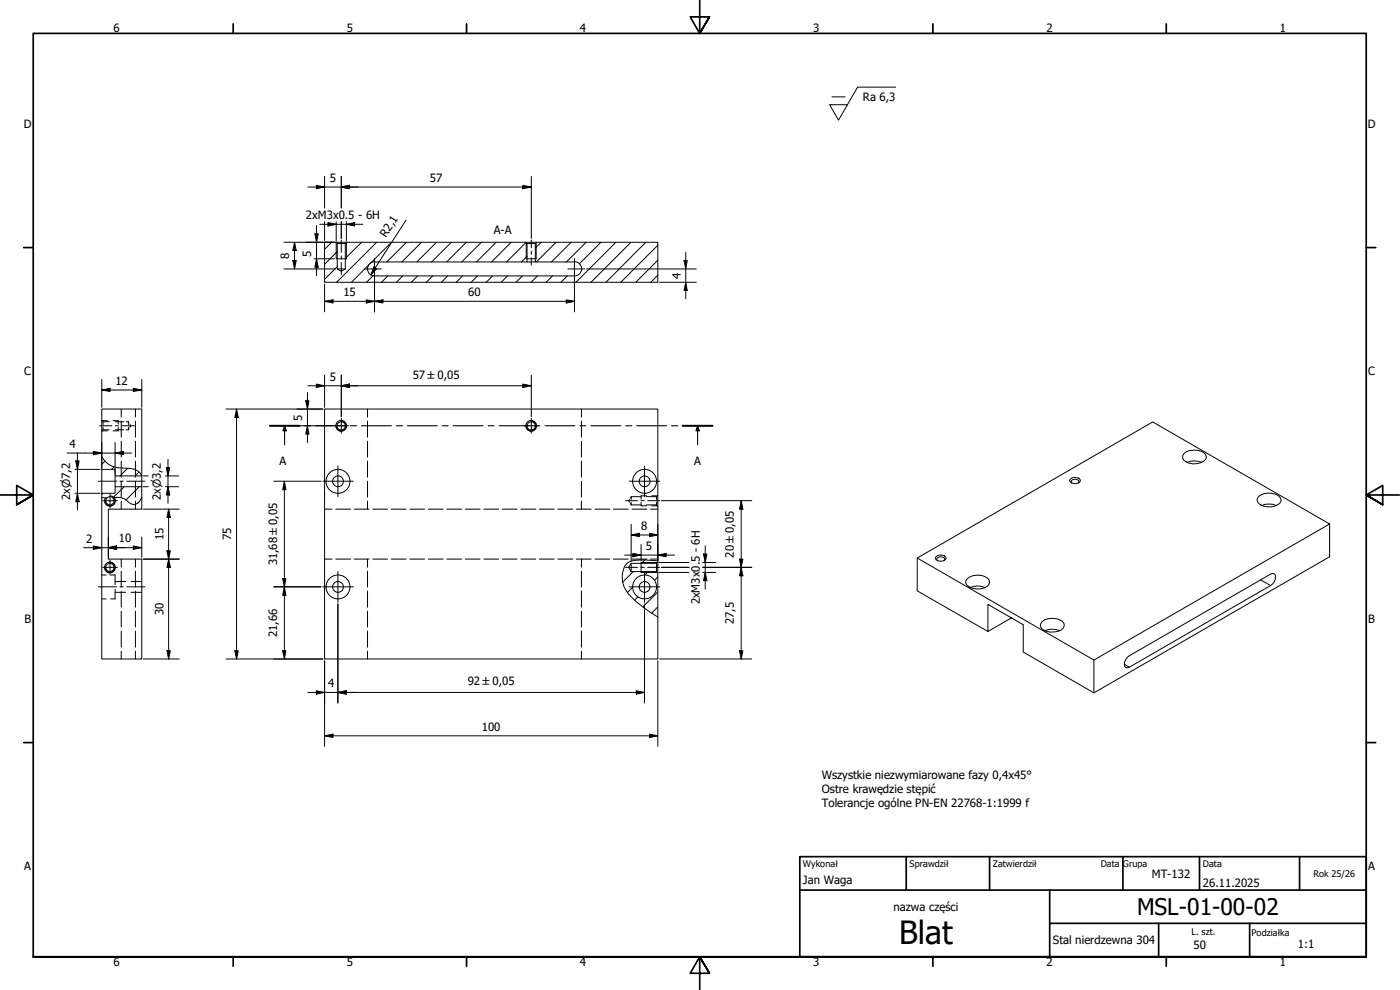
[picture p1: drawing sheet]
<svg xmlns="http://www.w3.org/2000/svg" width="420mm" height="297mm" viewBox="0 0 420 297" stroke-linecap="round" stroke-linejoin="round" font-family="sans-serif">
<!-- layer: Hatch (ISO) -->
<g fill="none" stroke="#000" stroke-width=".3">
<path d="M99.6 72.7l-2.2 2.1M101.2 80l-3.8 3.8M101.2 75.5l-3.8 3.8M108.5 72.7l-4.9 4.8M110.7 79.4l-5.2 5.3M113 72.7l-12 12M117.5 72.7l-6.6 6.5M122 72.7l-5.9 5.9M126.5 72.7l-5.9 5.9M131 72.7l-5.9 5.9M135.4 72.7l-5.9 5.9M140 72.7l-6 5.9"/>
<path d="M144.5 72.7l-5.9 5.9M148.9 72.7l-5.9 5.9M153.4 72.7l-5.9 5.9M157.9 72.8l-5.9 5.8M158.2 76.9l-1.7 1.7M162.4 72.7l-1.7 1.7M166.9 72.7l-5.9 5.9M171.4 72.7l-5.9 5.9M175.9 72.7l-5.9 5.9M180.3 72.7l-6.4 6.5M184.8 72.7l-12 12M189.4 72.7l-12 12"/>
<path d="M193.8 72.7l-11.9 12M197.4 78.1l-6.6 6.6M197.4 73.6l-11.1 11.1M112 82.7l-2 2M116.4 82.8l-1.9 1.9M120.8 82.8l-1.8 1.9M125.3 82.8l-1.9 1.9M129.9 82.8l-1.9 1.9M134.4 82.8l-1.9 1.9M138.8 82.8l-1.9 1.9M143.3 82.8l-1.9 1.9M147.8 82.8l-1.9 1.9"/>
<path d="M152.3 82.8l-1.9 1.9M156.8 82.8l-1.9 1.9M161.3 82.8l-1.9 1.9M165.8 82.8l-1.9 1.9M170.2 82.8l-1.9 1.9M197.4 82.5l-2.1 2.2M31.5 138.4l-1 .9M30.8 148l-.3 .3M34.2 140.1l-.7 .7M37.3 146l-3.3 3.3M38.3 140.5l-2.3 2.3M41.7 141.6l-1.2 1.2"/>
<path d="M41.8 146l-4 4M41.8 150.5l-.5 .5M189.9 176.2l-1.6 1.5M190.1 171.5l-3.2 3.2M191.5 179.1l-1.1 1M193.5 168l-1 1M194.6 171.5l-1.1 1.1M197.4 177.6l-4.5 4.5M197.4 173.1l-1 1.1M197.4 182.1l-1.8 1.8"/>
</g>
<!-- layer: Break Line (ISO) -->
<path d="M30.5 137.1a6.8 6.8 0 0 0 6.5 3.3 6.3 6.3 0 0 1 4.6 1.1l.9 1.2M30.5 149.3l1.6 .1M42.5 149.3a2.44 2.44 0 0 1-3.7 1.6 4.7 4.7 0 0 0-5-1.6M197.4 168.3l-6.3-.2a3.9 3.9 0 0 0-4.2 3.7 7.6 7.6 0 0 0 2.6 7.3 37.5 37.5 0 0 0 7.9 6.1" fill="none" stroke="#000" stroke-width=".3"/>
<!-- layer: Hidden (ISO) -->
<g fill="none" stroke="#000" stroke-width=".3">
<path d="M30.5 126.1l.2 .2M30.7 126.2h1.6M30.8 126.4l.1 .1M30.9 126.5v.9M30.9 128.2v.8M30.9 129l-.1 .1M30.9 129h1.9M30.9 126.5h1.9M32.3 129.3l-1.8 .1M33.9 126.2h1.6v1M34.6 129h2.5M34.6 126.5h2.5"/>
<path d="M35.5 128.3v1h-1.6M36.4 122.7v2.4M36.4 126.4v4.8M36.4 132.4v4.7M36.4 138.4v4.8M37.8 129h.7M37.8 126.5h.7M38.5 126.5v.9M38.5 128.2v.8M38.5 126.5l.2 .4M38.7 128.6l-.2 .4M39 127.4l.2 .3-.2 .5"/>
<path d="M40.6 122.7v2.4M40.6 126.4v4.8M40.6 132.4v4.7M40.6 138.4v4.8M110.3 122.7v2.4M110.3 126.4v4.8M110.3 132.4v4.7M110.3 138.4v4.8M174.5 122.7v2.4M174.5 126.4v4.8M174.5 132.4v4.7M174.5 138.4v4.8"/>
<path d="M36.4 144.4v4.7M36.4 150.4v2.4M40.6 144.4v4.7M40.6 150.4v2.4M97.4 152.8h2.2M100.8 152.8h4.4M106.3 152.8h4.4M110.3 144.4v4.7M110.3 150.4v2.4M111.9 152.8h4.4M117.4 152.8h4.5M123 152.8h4.4"/>
<path d="M128.5 152.8h4.5M134.1 152.8h4.5M139.6 152.8h4.5M145.2 152.8h4.5M150.7 152.8h4.5M156.3 152.8h4.5M161.9 152.8h4.4M167.4 152.8h4.5M173 152.8h4.4M174.5 144.4v4.7M174.5 150.4v2.4M178.6 152.8h4.4"/>
<path d="M184.1 152.8h4.4M188.9 149.8l-.2 .4 .2 .5M189.2 151.1l.2 .4M189.4 150.7v.8M189.4 151.5h3.1M189.4 149l-.2 .5M189.7 152.8h4.4M192.4 150.7v1.1h1.7M192.5 149h-3.1v.8M194 149h3M194 151.5h3M194.1 148.8h-1.7v1"/>
<path d="M195.2 152.8h2.2M195.6 151.8l1.8 .1M197 150.7v.8M197 151.5l.2 .1M197.2 148.9l-.2 .9M197.4 148.6l-1.8 .2M30.5 179.7h1.4M30.5 172.5h1.4M33.2 172.5h1.3v2.9M34.5 176.8v2.9h-1.3M34.5 177.7h3.2M34.5 174.5h3.2"/>
<path d="M36.4 167.8v2.4M36.4 171.4v4.7M36.4 177.3v4.9M39.3 177.7h3.2M39.3 174.5h3.2M40.6 167.8v2.4M40.6 171.4v4.7M40.6 177.3v4.9M97.4 167.8h2.2M100.8 167.8h4.4M106.3 167.8h4.4M110.3 167.8v2.4"/>
<path d="M110.3 171.4v4.7M110.3 177.3v4.9M111.9 167.8h4.4M117.4 167.8h4.5M123 167.8h4.4M128.5 167.8h4.5M134.1 167.8h4.5M139.6 167.8h4.5M145.2 167.8h4.5M150.7 167.8h4.5M156.3 167.8h4.5M161.9 167.8h4.4"/>
<path d="M167.4 167.8h4.5M173 167.8h4.4M174.5 167.8v2.4M174.5 171.4v4.7M174.5 177.3v4.9M178.6 167.8h4.4M184.1 167.8h4.4M189.7 167.8h4.4M195.2 167.8h2.2M36.4 183.4v4.7M36.4 189.3v4.9M36.4 195.4v2.3"/>
<path d="M40.6 183.4v4.7M40.6 189.3v4.9M40.6 195.4v2.3M110.3 183.4v4.7M110.3 189.3v4.9M110.3 195.4v2.3M174.5 183.4v4.7M174.5 189.3v4.9M174.5 195.4v2.3"/>
</g>
<!-- layer: Visible (ISO) -->
<g fill="none" stroke="#000" stroke-width=".3">
<path d="M100.8 72.7h3.3M100.9 77.6h3M101.2 73.1h2.4M112.4 78.6h45.8v-5.5l-.4-.4h-53.7l-.5 .4v7.6l-1.2 .7-1.2-.7v-7.6l-.4-.4h-3.4v12h100v-12h-36.4l-.3 .4v5.5h11.7M112.4 78.5a2.13 2.13 0 0 0-2.1 2.2 2.13 2.13 0 0 0 2.1 2.1h60a2.13 2.13 0 0 0 2.2-2.1 2.13 2.13 0 0 0-2.2-2.2M157.8 72.7h3.2M157.9 77.6h3M158.2 78.6h2.5M158.2 73.1h2.5M101.2 80.7h2.4M30.5 122.7h12v20.1h-8v-2h-4zM97.4 122.7h100v45.9l-.4 .4h-7.6l-.7 1.2 .7 1.3h7.6l.4 .4v25.8h-100z"/>
<path d="M355.3 136.1a5.4 5.4 0 0 1 6.1-.2l.5 .6a1.76 1.76 0 0 1-1.6 2.4 5.1 5.1 0 0 1-5.1-.9l-.3-.7zM356.2 138.7a5.8 5.8 0 0 1 4.5 0M30.5 140.8v56.9h12v-29.9h-10v-15h10v-6.8h-8v2h-4M34.3 149.3a1.62 1.62 0 0 1-1.2 2.6 1.62 1.62 0 0 1-1.5-2.5M34.5 142.8v3.2M42.5 142.8v3.2M321.2 143.8a2.09 2.09 0 0 1 3 .1v.4a1.95 1.95 0 0 1-3.2 0zM321.6 145l-.2-.4a1.34 1.34 0 0 1 1.2-.8 1.34 1.34 0 0 1 1.2 .8l-.1 .4M377.8 149a4.9 4.9 0 0 1 6.5 .5 1.76 1.76 0 0 1-1.6 2.3 5.4 5.4 0 0 1-5.1-.9l-.3-.6v-.7zM378.7 151.7a5.8 5.8 0 0 1 4.4 0M399 157.2l-53.1-30.6-70.6 40.8 53 30.6 70.7-40.8v9.9l-70.7 40.8-21.2-12.3v-8.2l-10.6-6.1v8.2l7-4.1M189.4 169v2.5"/>
<path d="M192.4 168.8v3M197 169v2.5M197.4 168.6v3.3M275.3 167.4v9.9l21.2 12.2M280.9 167.1a2.29 2.29 0 0 1 3 .1v.4a1.94 1.94 0 0 1-3.2-.1zM281.4 168.2l-.3-.4a1.39 1.39 0 0 1 1.3-.7 1.39 1.39 0 0 1 1.2 .7l-.3 .4M290.3 173.6a5 5 0 0 1 6.6 .4 1.89 1.89 0 0 1-1.6 2.5 4.5 4.5 0 0 1-5.5-1.6l.1-.7zM291.2 176.3a5.8 5.8 0 0 1 4.5 0M312.7 186.5a5.4 5.4 0 0 1 6.1-.1 1.53 1.53 0 0 1-.2 2.6 5.4 5.4 0 0 1-6.1-.5l-.3-.7 .1-.6zM313.6 189.2a5.8 5.8 0 0 1 4.4 0M328.3 198v9.9M338.3 197.2l43-24.9 1.1-.2a2.51 2.51 0 0 1-1.1 3.6l-42.4 24.5-.6 .2-.4-.1a2.07 2.07 0 0 1 .4-3.1z"/>
<circle cx="102.4" cy="127.8" r="1.62"/>
<circle cx="102.4" cy="127.8" r="1.24"/>
<circle cx="159.4" cy="127.8" r="1.62"/>
<circle cx="159.4" cy="127.8" r="1.24"/>
<circle cx="33" cy="150.3" r="1.24"/>
<circle cx="101.4" cy="144.4" r="1.62"/>
<circle cx="101.4" cy="144.4" r="3.6"/>
<circle cx="193.5" cy="144.4" r="1.62"/>
<circle cx="193.5" cy="144.4" r="3.6"/>
<circle cx="33" cy="170.3" r="1.24"/>
<circle cx="33" cy="170.3" r="1.62"/>
<circle cx="101.4" cy="176.1" r="1.62"/>
<circle cx="101.4" cy="176.1" r="3.6"/>
<circle cx="193.5" cy="176.1" r="1.62"/>
<circle cx="193.5" cy="176.1" r="3.6"/>
</g>
<!-- layer: Visible Narrow (ISO) -->
<path d="M100.9 72.8v4.8M103.9 72.8v4.8M157.9 72.8v4.8M160.9 72.8v4.8M102.7 126.3a1.49 1.49 0 0 1 1.2 1.7 1.49 1.49 0 0 1-1.8 1.2 1.49 1.49 0 0 1-1.2-1.7M159.7 126.3a1.49 1.49 0 0 1 1.2 1.7 1.49 1.49 0 0 1-1.7 1.2 1.49 1.49 0 0 1-1.3-1.7M33.2 148.8a1.49 1.49 0 0 1 1.3 1.7 1.49 1.49 0 0 1-1.8 1.2 1.49 1.49 0 0 1-1.2-1.7M33.2 168.8a1.49 1.49 0 0 1 1.3 1.7 1.49 1.49 0 0 1-1.8 1.2 1.49 1.49 0 0 1-1.2-1.7M192.4 168.8h4.9M192.4 171.8h4.9M378.3 174l3 1.7M337.4 199.3l1.5 .9" fill="none" stroke="#000" stroke-width=".3"/>
<!-- layer: Section Line (ISO) -->
<g fill="none" stroke="#000" stroke-width=".32">
<path d="M81 127.7h8.9M85.4 127.7l.5 1.6h-1zM85.4 127.7v5.8M91.4 127.7h1.8M94.7 127.7h9M105.2 127.7h1.8M108.5 127.7h9M118.9 127.7h1.9M122.2 127.7h9M132.7 127.7h1.8M136 127.7h9M146.5 127.7h1.8"/>
<path d="M149.8 127.7h8.9M160.3 127.7h1.8M163.6 127.7h8.9M174.1 127.7h1.7M177.4 127.7h8.9M187.8 127.7h1.8M191.1 127.7h9M201.5 127.7h1.9M204.9 127.7h9M209.4 127.7l.5 1.6h-1zM209.4 127.7v5.8"/>
</g>
<path d="M81 127.7h8.9M204.9 127.7h9" fill="none" stroke="#000" stroke-width=".57"/>
<path d="M85.4 127.7l.5 1.6h-1zM209.4 127.7l.5 1.6h-1z" fill="#000"/>
<!-- layer: Border (ISO) -->
<g fill="none" stroke="#000" stroke-width=".51">
<path d="M70 7.2v2.8M140 7.2v2.8M210 0v10l-2.9-4.9h5.8l-2.9 4.9 2.9-4.9M280 7.2v2.8M350 7.2v2.8M7.1 74.3h2.9M410 74.3h2.9M0 148.5h10l-5-2.8v5.7l5-2.9-5 2.9M420 148.5h-10l5-2.8v5.7l-5-2.9 5 2.9M7.1 222.8h2.9M410 222.8h2.9M10 287.1v-277.1h400v277.1h-400h400"/>
<path d="M70 287.1v2.8M140 287.1v2.8M212.9 292l-2.9-4.9 2.9 4.9h-5.8l2.9-4.9v9.9M280 287.1v2.8M350 287.1v2.8"/>
</g>
<!-- layer: Title (ISO) -->
<path d="M240 257h170v30.1h-170zM272 257v10.1M297 257v10.1M337 257v10.1M360 257v10.1M390 257v10.1M240 267.1h170M315 277h95M315 267.1v20M347.7 277v10M375 277v10.1" fill="none" stroke="#000" stroke-width=".51"/>
<!-- layer: Symbol (ISO) -->
<g fill="none" stroke="#000" stroke-width=".3">
<path d="M249.7 29.1h3.9M268.8 26.1h-11.4l-5.7 10-2.7-4.7h5.3M95.9 67.3h13M98.4 66.8l2.5 .5-2.5 .5zM100.9 66.5v5.8M103.9 67.3l2.5-.5v1zM103.9 66.5v5.8M197.8 168.8h9M197.8 171.8h9M210.9 168.8h3.9M210.9 171.8h3.9M211.1 166.2h1.1l-.6 2.6z"/>
<path d="M211.6 171.8l.6 2.4h-1.1zM211.6 163.8v13"/>
</g>
<!-- layer: Centerline (ISO) -->
<g fill="none" stroke="#000" stroke-width=".3">
<path d="M102.4 72.1v3.6M102.4 76.8v1M102.4 78.7v3.7M159.4 72.1v2.2M159.4 75.3v1M159.4 77.3v2.3M29.9 127.7h3.7M34.6 127.7h1M36.6 127.7h3.7M29.5 144.4h5.5M36 144.4h1M38 144.4h5.5"/>
<path d="M187.7 150.2h3.6M192.3 150.2h1.1M194.4 150.2h3.6M29.5 176.1h5.5M36 176.1h1M38 176.1h5.5M187.7 170.2h3.6M192.3 170.2h1.1M194.4 170.2h3.6"/>
</g>
<!-- layer: Center Mark (ISO) -->
<g fill="none" stroke="#000" stroke-width=".3">
<path d="M112.4 77.6v6.2M172.4 77.6v6.2M109.3 80.7h5.1M170.4 80.7h5.1M100.2 127.7h4.4M101.4 139.8v9.2M102.4 125.5v4.5M157.2 127.7h4.5M159.4 125.5v4.5M193.4 139.8v9.2M30.8 150.2h4.4M33 148.3v4.2"/>
<path d="M96.8 144.4h9.2M188.8 144.4h9.2M30.8 170.2h4.4M33 168v4.5M96.8 176.1h9.2M101.4 171.5v9.2M188.8 176.1h9.2M193.4 171.5v9.2"/>
</g>
<!-- layer: Dimension (ISO) -->
<g fill="none" stroke="#000" stroke-width=".3">
<path d="M92.4 56.1h67M94.9 55.6l2.5 .5-2.5 .5zM97.4 52.9v9.5M102.4 56.1l2.5-.5v1zM102.4 52.9v9.5M156.9 55.6l2.5 .5-2.5 .5zM159.4 52.9v18.7M85.2 72.7h15.1M87.9 78.2h1l-.5 2.5zM88.4 72.7l.5 2.5h-1zM88.4 72.7v8M94.2 77.6h6.2"/>
<path d="M94.5 70.2h1l-.5 2.5zM95 77.6l.5 2.6h-1zM95 67.7v15M97.4 66.5v5.7M102.4 66.5v5.1M121.9 66l-10.6 16.5M205.3 78.2h.9l-.4 2.5zM205.8 75.7v13.9M85.2 80.7h15.5M97.4 90.4l2.5-.4v.9zM97.4 85.2v8.4M97.4 90.4h75"/>
<path d="M109.9 90l2.5 .4-2.5 .5zM112.2 80.1l.8 .5-1.7 1.9zM112.4 90.4l2.5-.4v.9zM112.4 83.8v9.8M169.9 90l2.5 .4-2.5 .5zM172.4 83.8v9.8M176 80.7h33M197.9 84.7h11.1M205.8 84.7l.4 2.5h-.9zM30.5 117l2.5-.5v1zM30.5 113.8v8.4M30.5 117h12"/>
<path d="M40 116.5l2.5 .5-2.5 .5zM42.5 113.8v8.4M92.3 117.8v15M92.4 115.7h67M94.9 115.2l2.5 .5-2.5 .6zM97.4 112.6v9.6M102.4 115.7l2.5-.5v1.1zM102.4 112.6v12.4M156.9 115.2l2.5 .5-2.5 .6zM159.4 112.6v12.4M20.1 135.9h19.4M22.7 138.3h1l-.5 2.5z"/>
<path d="M23.2 135.8v17.2M28 135.4l2.5 .5-2.5 .5zM30.5 132.8v7.5M34.5 135.9l2.5-.5v1zM34.5 132.8v9.5M50.4 137.8v13.2M67.8 122.7h29.1M71 122.7l.5 2.6h-1zM71 122.7v75M89.1 127.7h10.6M91.8 120.3h.9l-.4 2.4zM92.3 127.7l.4 2.5h-.9z"/>
<path d="M22.5 140.8h7.5M22.5 148h7.5M23.2 148l.5 2.5h-1zM43 152.8h10.8M43 146h1.4M43 142.8h1.4M49.7 146h3.9M49.7 142.8h3.9M49.9 140.3h1l-.5 2.5zM50.4 146l.5 2.5h-1zM50.6 152.8l.5 2.4h-1zM50.6 152.8v44.9"/>
<path d="M82.2 144.4h14.1M85.3 144.4l.5 2.5h-1zM85.3 144.4v53.3M189.4 157.3v11.2M197.4 157.3v10.8M198.5 150.2h27.1M222.4 150.2l.5 2.6h-1zM222.4 150.2v47.5M25.1 164.3h17.4M28 163.8l2.5 .5-2.5 .5zM32.5 164.3l2.5-.5v1zM32.5 161.1v6.1"/>
<path d="M40 163.8l2.5 .5-2.5 .5zM42.5 161.1v6.1M43 167.8h10.8M50.1 165.3h1l-.5 2.5zM50.6 167.8l.5 2.4h-1zM82.2 176.1h14.1M84.8 173.6h1l-.5 2.5zM85.3 176.1l.5 2.5h-1zM187.5 166.5h14.9M189.4 160.5l2.5-.5v1zM189.4 160.5h8M189.9 166l2.5 .5-2.5 .6z"/>
<path d="M192.4 163.4v4.9M194.9 160l2.5 .5-2.5 .5zM197.4 166.5l2.5-.5v1.1zM198.5 170.2h8.3M210.9 170.2h14.7M221.9 167.8h1l-.5 2.4zM222.4 170.2l.5 2.6h-1zM43 197.7h10.8M50.1 195.2h1l-.5 2.5zM67.8 197.7h29.1M70.5 195.2h1l-.5 2.5zM84.8 195.2h1l-.5 2.5z"/>
<path d="M97.4 198.2v25.8M101.4 181.2v29.7M193.4 181.2v29.7M197.4 198.2v25.8M197.9 197.7h27.7M221.9 195.2h1l-.5 2.5zM92.4 207.8h101M94.9 207.2l2.5 .6-2.5 .5zM101.4 207.8l2.5-.6v1.1zM190.9 207.2l2.5 .6-2.5 .5zM97.4 220.8l2.5-.5v1zM97.4 220.8h100"/>
<path d="M194.9 220.3l2.5 .5-2.5 .5z"/>
</g>
<g fill="#000">
<path d="M94.9 55.6l2.5 .5-2.5 .5zM102.4 56.1l2.5-.5v1zM156.9 55.6l2.5 .5-2.5 .5zM87.9 78.2h1l-.5 2.5zM88.4 72.7l.5 2.5h-1zM94.5 70.2h1l-.5 2.5zM205.3 78.2h.9l-.4 2.5zM95 77.6l.5 2.6h-1zM97.4 90.4l2.5-.4v.9zM109.9 90l2.5 .4-2.5 .5zM112.2 80.1l.8 .5-1.7 1.9zM112.4 90.4l2.5-.4v.9z"/>
<path d="M169.9 90l2.5 .4-2.5 .5zM205.8 84.7l.4 2.5h-.9zM30.5 117l2.5-.5v1zM40 116.5l2.5 .5-2.5 .5zM94.9 115.2l2.5 .5-2.5 .6zM102.4 115.7l2.5-.5v1.1zM156.9 115.2l2.5 .5-2.5 .6zM22.7 138.3h1l-.5 2.5zM28 135.4l2.5 .5-2.5 .5zM34.5 135.9l2.5-.5v1zM71 122.7l.5 2.6h-1zM91.8 120.3h.9l-.4 2.4z"/>
<path d="M92.3 127.7l.4 2.5h-.9zM23.2 148l.5 2.5h-1zM49.9 140.3h1l-.5 2.5zM50.4 146l.5 2.5h-1zM50.6 152.8l.5 2.4h-1zM85.3 144.4l.5 2.5h-1zM222.4 150.2l.5 2.6h-1zM28 163.8l2.5 .5-2.5 .5zM32.5 164.3l2.5-.5v1zM40 163.8l2.5 .5-2.5 .5zM50.1 165.3h1l-.5 2.5zM50.6 167.8l.5 2.4h-1z"/>
<path d="M84.8 173.6h1l-.5 2.5zM85.3 176.1l.5 2.5h-1zM189.9 166l2.5 .5-2.5 .6zM189.4 160.5l2.5-.5v1zM194.9 160l2.5 .5-2.5 .5zM197.4 166.5l2.5-.5v1.1zM221.9 167.8h1l-.5 2.4zM222.4 170.2l.5 2.6h-1zM50.1 195.2h1l-.5 2.5zM70.5 195.2h1l-.5 2.5zM84.8 195.2h1l-.5 2.5zM221.9 195.2h1l-.5 2.5z"/>
<path d="M94.9 207.2l2.5 .6-2.5 .5zM101.4 207.8l2.5-.6v1.1zM190.9 207.2l2.5 .6-2.5 .5zM97.4 220.8l2.5-.5v1zM194.9 220.3l2.5 .5-2.5 .5z"/>
</g>
<!-- layer: Symbol (ISO) -->
<path d="M98.4 66.8l2.5 .5-2.5 .5zM103.9 67.3l2.5-.5v1zM211.1 166.2h1.1l-.6 2.6zM211.6 171.8l.6 2.4h-1.1z" fill="#000"/>
<text font-size="9.6" x="269.8" y="283.1">Blat</text>
<text font-size="6.9" x="341.2" y="274.6">MSL-01-00-02</text>
<g font-size="3.4">
<text x="34" y="9.6">6</text>
<text x="104.1" y="9.6">5</text>
<text x="174.1" y="9.6">4</text>
<text x="244" y="9.6">3</text>
<text x="314.1" y="9.6">2</text>
<text x="384" y="9.6">1</text>
<text x="259" y="30.3">Ra 6,3</text>
<text x="7.2" y="38.4">D</text>
<text x="410.5" y="38.4">D</text>
<text x="99" y="54.5">5</text>
<text x="129" y="54.5">57</text>
<text x="91.8" y="65.8">2xM3x0.5 - 6H</text>
<text x="115.9" y="71.4" transform="rotate(-57 115.9 71.4)">R2,1</text>
<text x="148.2" y="70.2">A-A</text>
<text x="86.8" y="77.6" transform="rotate(-90 86.8 77.6)">8</text>
<text x="93.4" y="77.1" transform="rotate(-90 93.4 77.1)">5</text>
<text x="204.3" y="83.6" transform="rotate(-90 204.3 83.6)">4</text>
<text x="103.1" y="88.9">15</text>
<text x="140.5" y="88.9">60</text>
<text x="7.3" y="112.6">C</text>
<text x="123.9" y="113.7">57 ±0,05</text>
<text x="410.6" y="112.6">C</text>
<text x="34.7" y="115.5">12</text>
<text x="99" y="114.2">5</text>
<text x="90.7" y="126.2" transform="rotate(-90 90.7 126.2)">5</text>
<text x="20.9" y="134.4">4</text>
<text x="83.9" y="139.4">A</text>
<text x="208.3" y="139.4">A</text>
<text x="21.1" y="150" transform="rotate(-90 21.1 150)">2x⌀7,2</text>
<text x="48.3" y="150" transform="rotate(-90 48.3 150)">2x⌀3,2</text>
<text x="192.5" y="158.9">8</text>
<text x="25.8" y="162.8">2</text>
<text x="35.6" y="162.7">10</text>
<text x="49" y="162.1" transform="rotate(-90 49 162.1)">15</text>
<text x="69.4" y="162.1" transform="rotate(-90 69.4 162.1)">75</text>
<text x="193.8" y="165">5</text>
<text x="220.3" y="167.3" transform="rotate(-90 220.3 167.3)">20 ±0,05</text>
<text x="83.2" y="169.7" transform="rotate(-90 83.2 169.7)">31,68 ±0,05</text>
<text x="49" y="184.6" transform="rotate(-90 49 184.6)">30</text>
<text x="210.1" y="181.3" transform="rotate(-90 210.1 181.3)">2xM3x0.5 - 6H</text>
<text x="7.4" y="186.9">B</text>
<text x="83.2" y="191.2" transform="rotate(-90 83.2 191.2)">21,66</text>
<text x="220.3" y="187.3" transform="rotate(-90 220.3 187.3)">27,5</text>
<text x="410.7" y="186.9">B</text>
<text x="98.5" y="206.2">4</text>
<text x="140.4" y="205.6">92 ±0,05</text>
<text x="144.6" y="219.2">100</text>
<text x="246.6" y="233.8">Wszystkie niezwymiarowane fazy 0,4x45°</text>
<text x="246.6" y="237.9">Ostre krawędzie stępić</text>
<text x="246.6" y="242">Tolerancje ogólne PN-EN 22768-1:1999 f</text>
<text x="7.3" y="261.2">A</text>
<text x="345.7" y="263.4">MT-132</text>
<text x="410.6" y="261.2">A</text>
<text x="241" y="265.4">Jan Waga</text>
<text x="361" y="266">26.11.2025</text>
<text x="268.2" y="273.4">nazwa części</text>
<text x="316" y="283.3">Stal nierdzewna 304</text>
<text x="358.2" y="284.8">50</text>
<text x="389.5" y="284.5">1:1</text>
<text x="34" y="289.9">6</text>
<text x="104.1" y="289.9">5</text>
<text x="174.1" y="289.9">4</text>
<text x="244" y="289.9">3</text>
<text x="314.1" y="289.9">2</text>
<text x="384" y="289.9">1</text>
</g>
<g font-size="2.7">
<text x="241" y="260.1">Wykonał</text>
<text x="273" y="260.1">Sprawdził</text>
<text x="298" y="260.1">Zatwierdził</text>
<text x="330.3" y="260">Data</text>
<text x="337" y="260.1">Grupa</text>
<text x="361" y="260">Data</text>
<text x="394.2" y="263.2">Rok 25/26</text>
<text x="357.6" y="280.5">L. szt.</text>
<text x="375.6" y="280.7">Podziałka</text>
</g>
</svg>
